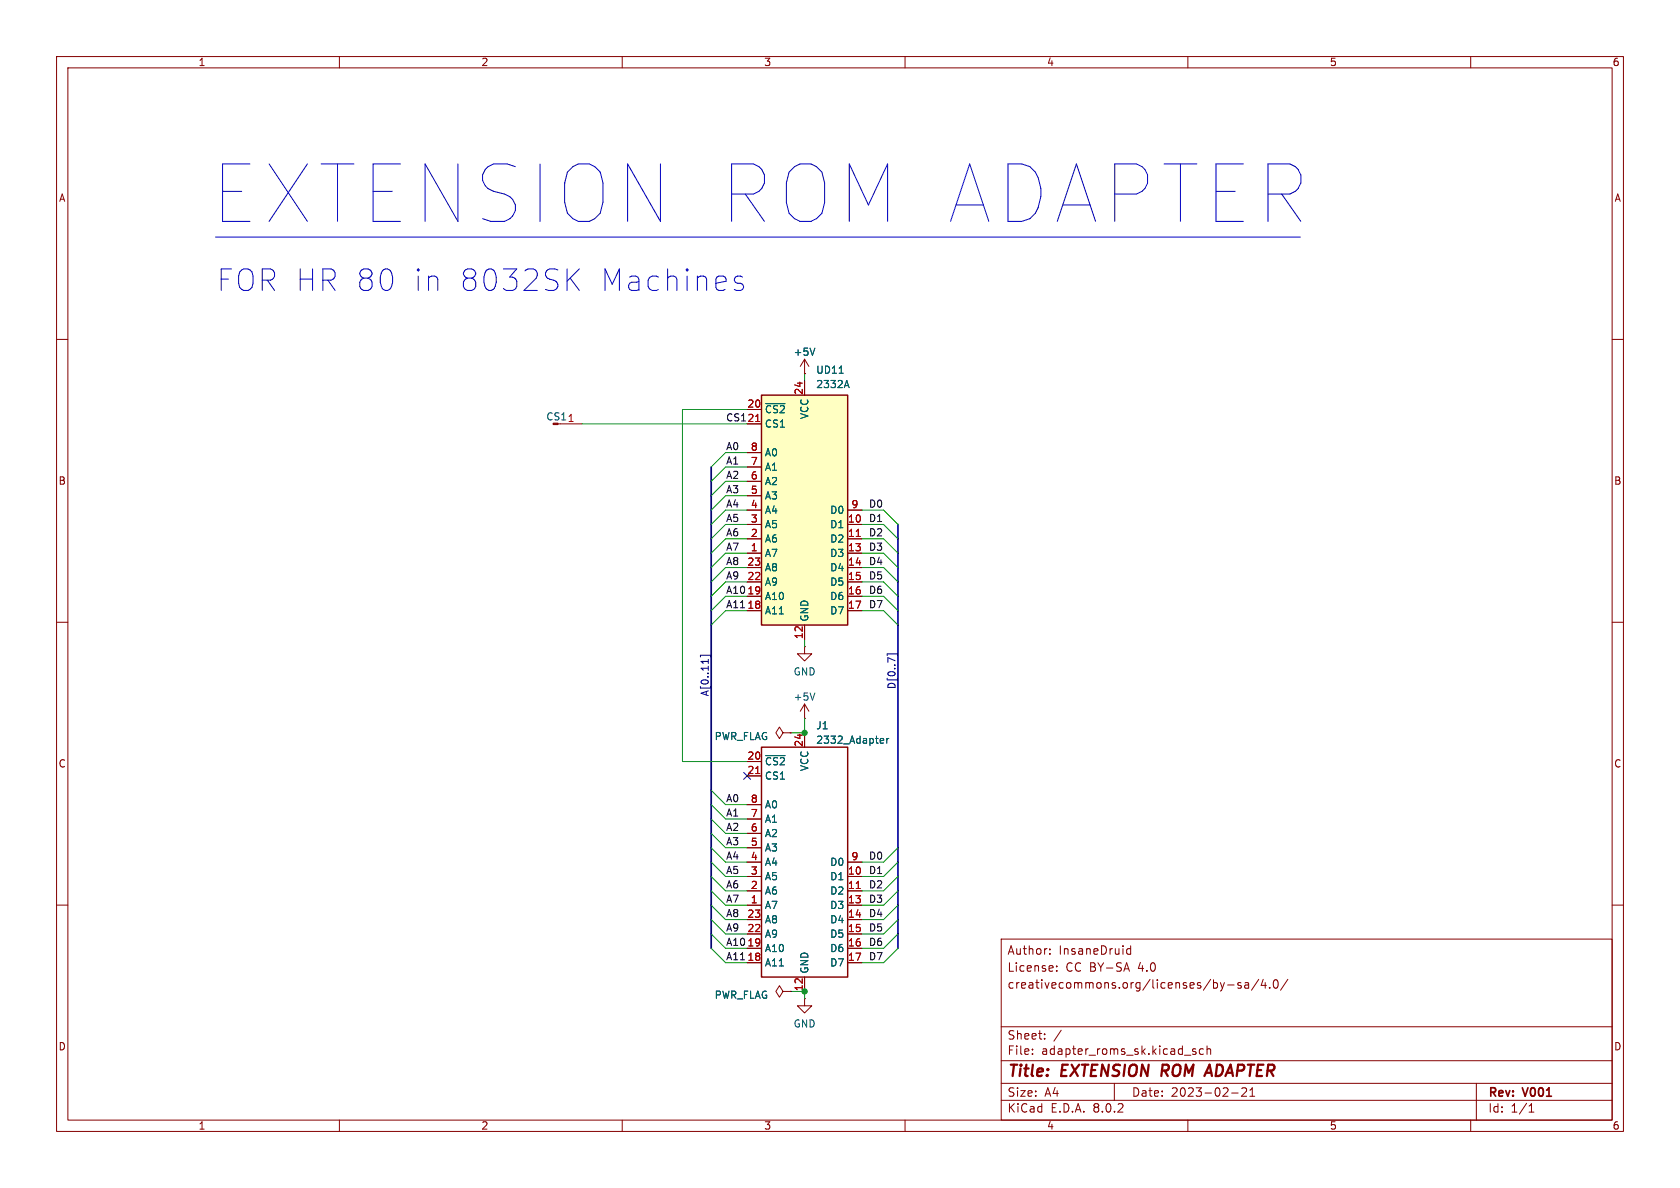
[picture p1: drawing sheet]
<svg xmlns="http://www.w3.org/2000/svg" width="297mm" height="210mm" viewBox="0 0 297 210" stroke-linecap="round" stroke-linejoin="round" font-family="sans-serif">
<g fill="none" stroke="#840000" stroke-width=".18">
<path d="M10 10h277v190h-277zM12 12h273v186h-273zM60 10v2M110 10v2M160 10v2M210 10v2M260 10v2M10 60h2M285 60h2M99.1 74.9h3.8M142.2 66h.1M142.2 63.5v2.5"/>
<path d="M142.2 63.5l-.7 1.3M142.2 63.5l.8 1.3M10 110h2M285 110h2M132.1 134.6h2.5M132.1 137.2h2.5M142.2 129.5v2.6M10 160h2M132.1 154.9h2.5M132.1 157.5h2.5M132.1 152.4h2.5M132.1 149.9h2.5"/>
<path d="M132.1 147.3h2.5M132.1 144.8h2.5M132.1 142.2h2.5M149.9 154.9h2.5M149.9 157.5h2.5M149.9 152.4h2.5M285 160h2M132.1 160h2.5M132.1 162.6h2.5M132.1 165.1h2.5M132.1 167.6h2.5M132.1 170.2h2.5"/>
<path d="M142.2 176.5v1.3h1.3l-1.3 1.3-1.2-1.3h1.2M142.2 176.5h.1M142.2 172.7v2.6M149.9 160h2.5M149.9 162.6h2.5M149.9 165.1h2.5M149.9 167.6h2.5M149.9 170.2h2.5M177 166h108v32h-108zM185.6 168.6v.1M185.6 167.8v.1M186.8 171.6v.1"/>
<path d="M186.8 170.8v.1M199.2 170.2l.5 1.5M199.9 167.2v1.5M199.9 167.8l-.4-.1-.3 .3v.4l.1 .2h.6M217 174.1h1.2M219.4 173.8l-.4-.1-.2 .2 .1 .2 .5 .2v.3h-.6M220.1 173.8h.6v.9M220.7 174.1h-.5a.29 .29 0 0 0-.2 .3 .29 .29 0 0 0 .2 .3l.5-.1M222.5 173.1l-1.3 2M223.3 173.1l-.3 1.1h.9M223.7 173.7v1M224.5 174.6v.1"/>
<path d="M225.2 173.3l.3-.1a.81 .81 0 0 1 .5 .6 .81 .81 0 0 1-.3 .8l-.1 .1a.81 .81 0 0 1-.4-1.4zM227.7 173.1l-1.3 2M60 198v2M110 198v2M160 198v2M177 194.5h108M177 191.5h108M177 187.5h108M177 181.5h108M182.5 186.3v.1M182.5 185.5v.1M184.7 183.6v.1"/>
<path d="M184.7 182.8v.1M187.6 182.1l-1.3 2M197 191.5v3M210 198v2M211.4 185.5l-.4-.1-.2 .2 .1 .2 .5 .2v.3h-.6M212.7 185.5l-.4-.1-.3 .3v.4l.2 .2h.5M213.4 185.5l.2-.1 .4 .1v.9M213.4 184.9v1.5M217.7 193.2h1.2M219.5 192.4l.6-.1 .2 .1 .1 .3-.9 1.1h.9M221 193.8h.8M221 192.7l.4-.4v1.5"/>
<path d="M260 198v2M261 191.5v6.5M270.3 196.6h.9M270.3 195.5l.4-.4v1.5"/>
</g>
<path d="M205.6 188.2l-.3 2M213.2 189.6h.9M213.8 188.2l.5 2" fill="none" stroke="#840000" stroke-width=".4"/>
<path d="M134.6 132.1h15.3v40.6h-15.3z" fill="none" stroke="#840000" stroke-width=".25"/>
<path d="M133.6 136.7h.7M151.4 157.1h.7" fill="none" stroke="#a90000" stroke-width=".18"/>
<path d="M144.1 61.5l-.5 1.3M135.4 133.6h3.4M155.8 130.5l.4 .1v.2l-.6 .2M156.2 131.3l-.4 .1M156.8 130.5v.9M157.1 130.5l-.3 .3" fill="none" stroke="#006464" stroke-width=".18"/>
<path d="M134.6 69.9h15.3v40.6h-15.3z" fill="#ffffc2"/>
<path d="M134.6 69.9h15.3v40.6h-15.3z" fill="none" stroke="#840000" stroke-width=".25"/>
<g fill="none" stroke="#840000" stroke-width=".18">
<path d="M132.1 72.4h2.5M132.1 74.9h2.5M142.2 66h.1M142.2 67.3v2.6M132.1 97.8h2.5M132.1 92.7h2.5M132.1 95.3h2.5M132.1 90.2h2.5M132.1 87.6h2.5M132.1 85.1h2.5M132.1 82.6h2.5M132.1 80h2.5"/>
<path d="M149.9 97.8h2.5M149.9 92.7h2.5M149.9 95.3h2.5M149.9 90.2h2.5M132.1 100.3h2.5M132.1 102.9h2.5M132.1 105.4h2.5M132.1 108h2.5M142.2 114.3v1.3h1.3l-1.3 1.2-1.2-1.2h1.2M142.2 114.3h.1M142.2 110.5v2.5M149.9 100.3h2.5"/>
<path d="M149.9 102.9h2.5M149.9 105.4h2.5M149.9 108h2.5M132.1 134.6h2.5M132.1 137.2h2.5M138.4 129.5l-.6-1-.6 1 .6 1.1 .6-1.1h1.3M139.7 129.5h.1M142.2 127h.1M142.2 124.5v2.5M142.2 129.5v2.6M142.2 124.5l-.7 1.2M142.2 124.5l.8 1.2"/>
<path d="M132.1 154.9h2.5M132.1 157.5h2.5M132.1 152.4h2.5M132.1 149.9h2.5M132.1 147.3h2.5M132.1 144.8h2.5M132.1 142.2h2.5M149.9 154.9h2.5M149.9 157.5h2.5M149.9 152.4h2.5M132.1 160h2.5M132.1 162.6h2.5"/>
<path d="M132.1 165.1h2.5M132.1 167.6h2.5M132.1 170.2h2.5M138.4 175.3l-.6-1.1-.6 1.1 .6 1 .6-1h1.3M139.7 175.3h.1M142.2 172.7v2.6M149.9 160h2.5M149.9 162.6h2.5M149.9 165.1h2.5M149.9 167.6h2.5M149.9 170.2h2.5"/>
</g>
<path d="M133.6 74.5h.7M151.4 94.8h.7M133.6 136.7h.7M151.4 157.1h.7" fill="none" stroke="#a90000" stroke-width=".18"/>
<path d="M135.4 71.3h3.4M144.1 61.5l-.5 1.3M148.4 66h.7M149.4 68.2h.6M149.7 67.3l.4 1.2M135.4 133.6h3.4M144.1 122.5l-.5 1.3M155.8 130.5l.4 .1v.2l-.6 .2M156.2 131.3l-.4 .1M156.8 130.5v.9M157.1 130.5l-.3 .3" fill="none" stroke="#006464" stroke-width=".18"/>
<path d="M123.8 116.1v-.3h1.8v.3M125.2 116.6v.7M156.8 115.9v-.3h1.9v.3M131.5 136.6l1.2 1.2M132.7 136.6l-1.2 1.2" fill="none" stroke="#000084" stroke-width=".18"/>
<path d="M38.1 41.9h191.8M100.8 49.2l1.6 2.1M102.4 47.5l-2.2 2.2M131.3 49l-.4-.2h-.5l-.4 .2-.2 .3 .2 .6 1.3 .4 .2 .3-.2 .6-.4 .1h-.7l-.4-.1" fill="none" stroke="#0000c2" stroke-width=".18"/>
<path d="M125.7 82.6v85M158.7 92.7v74.9" fill="none" stroke="#000084" stroke-width=".3"/>
<g fill="none" stroke="#009600" stroke-width=".18">
<path d="M102.9 74.9h29.2M132.1 72.4h-11.5v62.2h11.5M142.2 66v1.3M132.1 95.3h-3.8l-2.6 2.5M132.1 92.7h-3.8l-2.6 2.6M132.1 90.2h-3.8l-2.6 2.5M132.1 87.6h-3.8l-2.6 2.6M132.1 85.1h-3.8l-2.6 2.5M132.1 82.6h-3.8l-2.6 2.5M132.1 80h-3.8l-2.6 2.6M132.1 97.8h-3.8l-2.6 2.5M152.4 95.3h3.8l2.5 2.5"/>
<path d="M152.4 92.7h3.8l2.5 2.6M152.4 90.2h3.8l2.5 2.5M152.4 97.8h3.8l2.5 2.5M132.1 102.9h-3.8l-2.6 2.5M132.1 105.4h-3.8l-2.6 2.6M132.1 108h-3.8l-2.6 2.5M132.1 100.3h-3.8l-2.6 2.6M142.2 113v1.3M152.4 102.9h3.8l2.5 2.5M152.4 105.4h3.8l2.5 2.6M152.4 108h3.8l2.5 2.5M152.4 100.3h3.8l2.5 2.6"/>
<path d="M125.7 139.7l2.6 2.5h3.8M142.2 127v2.5h-2.5M125.7 152.4l2.6 2.5h3.8M125.7 149.9l2.6 2.5h3.8M125.7 144.8l2.6 2.5h3.8M125.7 157.5l2.6 2.5h3.8M125.7 154.9l2.6 2.6h3.8M125.7 147.3l2.6 2.6h3.8M125.7 142.2l2.6 2.6h3.8M158.7 152.4l-2.5 2.5h-3.8M158.7 149.9l-2.5 2.5h-3.8M158.7 157.5l-2.5 2.5h-3.8"/>
<path d="M158.7 154.9l-2.5 2.6h-3.8M125.7 160l2.6 2.6h3.8M125.7 162.6l2.6 2.5h3.8M125.7 167.6l2.6 2.6h3.8M125.7 165.1l2.6 2.5h3.8M139.7 175.3h2.5v1.2M158.7 160l-2.5 2.6h-3.8M158.7 162.6l-2.5 2.5h-3.8M158.7 167.6l-2.5 2.6h-3.8M158.7 165.1l-2.5 2.5h-3.8"/>
</g>
<g fill="#009600" stroke="#009600" stroke-width=".18">
<circle cx="142.2" cy="129.5" r=".46"/>
<circle cx="142.2" cy="175.3" r=".46"/>
</g>
<text font-size="14.2" fill="#0000c2" x="36.8" y="40.4">EXTENSION ROM ADAPTER</text>
<g font-size="5.3" fill="#0000c2">
<text x="38.1" y="51.8">FOR HR 80</text>
<text x="72" y="51.8">in</text>
<text x="79.9" y="51.8">8032SK</text>
<text x="104.4" y="51.8">Machines</text>
</g>
<g font-size="2.8" fill="#840000">
<text x="178" y="190.9">Title:</text>
<text x="187.7" y="190.9">EXTENSION</text>
<text x="206.2" y="190.9">ROM</text>
<text x="214.9" y="190.9">ADAPTER</text>
</g>
<g font-size="2.1" fill="#840000">
<text x="178" y="172">License:</text>
<text x="178" y="169">Author:</text>
<text x="187.2" y="169">InsaneDruid</text>
<text x="188.4" y="172">CC BY-SA</text>
<text x="201.3" y="172">4.0</text>
<text x="178" y="175">creativecommons.org/licenses/by-sa/4.0/</text>
<text x="178" y="184">Sheet:</text>
<text x="178" y="186.7">File:</text>
<text x="184.1" y="186.7">adapter_roms_sk.kicad_sch</text>
<text x="178" y="196.9">KiCad</text>
<text x="178" y="194.1">Size:</text>
<text x="184.7" y="194.1">A4</text>
<text x="185.7" y="196.9">E.D.A.</text>
<text x="193.3" y="196.9">8.0.2</text>
<text x="200" y="194.1">Date:</text>
<text x="207" y="194.1">2023-02-21</text>
<text x="263" y="194.3">Rev:</text>
<text x="263" y="196.9">Id:</text>
<text x="267.1" y="196.9">1/1</text>
<text x="269.4" y="194.3">V001</text>
</g>
<g font-size="1.8" fill="#840000">
<text x="35" y="11.9">1</text>
<text x="85" y="11.9">2</text>
<text x="135" y="11.9">3</text>
<text x="185" y="11.9">4</text>
<text x="235" y="11.9">5</text>
<text x="285" y="11.9">6</text>
<text x="10.3" y="35.9">A</text>
<text x="285.3" y="35.9">A</text>
<text x="10.3" y="85.9">B</text>
<text x="285.3" y="85.9">B</text>
<text x="10.3" y="135.9">C</text>
<text x="285.3" y="135.9">C</text>
<text x="10.3" y="185.9">D</text>
<text x="285.3" y="185.9">D</text>
<text x="35" y="199.9">1</text>
<text x="85" y="199.9">2</text>
<text x="135" y="199.9">3</text>
<text x="185" y="199.9">4</text>
<text x="235" y="199.9">5</text>
<text x="285" y="199.9">6</text>
</g>
<g font-size="1.8" fill="#006464">
<text x="140.2" y="63.1">+5V</text>
<text x="144.2" y="66.3">UD11</text>
<text x="144.2" y="68.8">2332A</text>
<text x="96.5" y="74.5">CS1</text>
<text x="135.1" y="73.3">~{CS2}</text>
<text x="135.1" y="75.8">CS1</text>
<text x="143.1" y="74.2" transform="rotate(-90 143.1 74.2)">VCC</text>
<text x="135.1" y="83.4">A1</text>
<text x="135.1" y="80.9">A0</text>
<text x="135.1" y="88.5">A3</text>
<text x="135.1" y="86">A2</text>
<text x="135.1" y="93.6">A5</text>
<text x="135.1" y="91">A4</text>
<text x="146.7" y="93.6">D1</text>
<text x="146.7" y="91">D0</text>
<text x="135.1" y="98.7">A7</text>
<text x="135.1" y="96.1">A6</text>
<text x="135.1" y="101.2">A8</text>
<text x="146.7" y="96.1">D2</text>
<text x="146.7" y="98.7">D3</text>
<text x="146.7" y="101.2">D4</text>
<text x="135.1" y="106.3">A10</text>
<text x="135.1" y="103.7">A9</text>
<text x="146.7" y="103.7">D5</text>
<text x="146.7" y="106.3">D6</text>
<text x="135.1" y="108.8">A11</text>
<text x="143.1" y="110" transform="rotate(-90 143.1 110)">GND</text>
<text x="146.7" y="108.8">D7</text>
<text x="140.2" y="119.6">GND</text>
<text x="140.2" y="124.1">+5V</text>
<text x="126.2" y="131">PWR_FLAG</text>
<text x="144.2" y="129.1">J1</text>
<text x="144.2" y="131.7">2332_Adapter</text>
<text x="135.1" y="135.5">~{CS2}</text>
<text x="143.1" y="136.4" transform="rotate(-90 143.1 136.4)">VCC</text>
<text x="135.1" y="138">CS1</text>
<text x="135.1" y="143.1">A0</text>
<text x="135.1" y="148.2">A2</text>
<text x="135.1" y="145.6">A1</text>
<text x="135.1" y="155.8">A5</text>
<text x="135.1" y="153.3">A4</text>
<text x="135.1" y="150.7">A3</text>
<text x="146.7" y="155.8">D1</text>
<text x="146.7" y="153.3">D0</text>
<text x="135.1" y="160.9">A7</text>
<text x="135.1" y="158.3">A6</text>
<text x="146.7" y="158.3">D2</text>
<text x="146.7" y="160.9">D3</text>
<text x="135.1" y="166">A9</text>
<text x="135.1" y="163.4">A8</text>
<text x="146.7" y="163.4">D4</text>
<text x="146.7" y="166">D5</text>
<text x="135.1" y="171">A11</text>
<text x="135.1" y="168.5">A10</text>
<text x="143.1" y="172.2" transform="rotate(-90 143.1 172.2)">GND</text>
<text x="146.7" y="168.5">D6</text>
<text x="146.7" y="171">D7</text>
<text x="126.2" y="176.8">PWR_FLAG</text>
<text x="140.2" y="181.8">GND</text>
</g>
<g font-size="1.8" fill="#a90000">
<text x="142" y="69.9" transform="rotate(-90 142 69.9)">24</text>
<text x="100.3" y="74.7">1</text>
<text x="132" y="72.1">20</text>
<text x="132" y="74.7">21</text>
<text x="132.6" y="82.3">7</text>
<text x="132.6" y="79.8">8</text>
<text x="132.6" y="89.9">4</text>
<text x="132.6" y="87.4">5</text>
<text x="132.6" y="84.8">6</text>
<text x="150.4" y="89.9">9</text>
<text x="132.6" y="95">2</text>
<text x="132.6" y="92.5">3</text>
<text x="149.8" y="92.5">10</text>
<text x="149.8" y="95">11</text>
<text x="132" y="100.1">23</text>
<text x="132.6" y="97.5">1</text>
<text x="149.8" y="97.5">13</text>
<text x="149.8" y="100.1">14</text>
<text x="132" y="107.7">18</text>
<text x="132" y="105.2">19</text>
<text x="132" y="102.6">22</text>
<text x="149.8" y="102.6">15</text>
<text x="149.8" y="105.2">16</text>
<text x="149.8" y="107.7">17</text>
<text x="142" y="113.1" transform="rotate(-90 142 113.1)">12</text>
<text x="132" y="134.4">20</text>
<text x="132" y="136.9">21</text>
<text x="142" y="132.1" transform="rotate(-90 142 132.1)">24</text>
<text x="132.6" y="142">8</text>
<text x="132.6" y="149.6">5</text>
<text x="132.6" y="147.1">6</text>
<text x="132.6" y="144.5">7</text>
<text x="132.6" y="154.7">3</text>
<text x="132.6" y="152.1">4</text>
<text x="149.8" y="154.7">10</text>
<text x="150.4" y="152.1">9</text>
<text x="132.6" y="159.8">1</text>
<text x="132.6" y="157.2">2</text>
<text x="149.8" y="157.2">11</text>
<text x="149.8" y="159.8">13</text>
<text x="132" y="167.4">19</text>
<text x="132" y="164.8">22</text>
<text x="132" y="162.3">23</text>
<text x="149.8" y="162.3">14</text>
<text x="149.8" y="164.8">15</text>
<text x="149.8" y="167.4">16</text>
<text x="132" y="169.9">18</text>
<text x="149.8" y="169.9">17</text>
<text x="142" y="175.3" transform="rotate(-90 142 175.3)">12</text>
</g>
<g font-size="1.8" fill="#0f0f0f">
<text x="128.3" y="74.6">CS1</text>
<text x="128.3" y="82.2">A1</text>
<text x="128.3" y="79.7">A0</text>
<text x="128.3" y="87.3">A3</text>
<text x="128.3" y="84.7">A2</text>
<text x="128.3" y="89.8">A4</text>
<text x="153.5" y="89.8">D0</text>
<text x="128.3" y="92.4">A5</text>
<text x="128.3" y="94.9">A6</text>
<text x="153.5" y="92.4">D1</text>
<text x="153.5" y="94.9">D2</text>
<text x="128.3" y="100">A8</text>
<text x="128.3" y="97.4">A7</text>
<text x="153.5" y="100">D4</text>
<text x="153.5" y="97.4">D3</text>
<text x="128.3" y="102.5">A9</text>
<text x="128.3" y="105.1">A10</text>
<text x="128.3" y="107.6">A11</text>
<text x="153.5" y="102.5">D5</text>
<text x="153.5" y="105.1">D6</text>
<text x="153.5" y="107.6">D7</text>
<text x="128.3" y="141.9">A0</text>
<text x="128.3" y="144.4">A1</text>
<text x="128.3" y="149.5">A3</text>
<text x="128.3" y="147">A2</text>
<text x="128.3" y="154.6">A5</text>
<text x="128.3" y="152.1">A4</text>
<text x="153.5" y="154.6">D1</text>
<text x="153.5" y="152.1">D0</text>
<text x="128.3" y="157.1">A6</text>
<text x="128.3" y="159.7">A7</text>
<text x="153.5" y="159.7">D3</text>
<text x="153.5" y="157.1">D2</text>
<text x="128.3" y="164.8">A9</text>
<text x="128.3" y="162.2">A8</text>
<text x="128.3" y="167.3">A10</text>
<text x="153.5" y="167.3">D6</text>
<text x="153.5" y="164.8">D5</text>
<text x="153.5" y="162.2">D4</text>
<text x="128.3" y="169.8">A11</text>
<text x="153.5" y="169.8">D7</text>
</g>
<g font-size="1.8" fill="#000084">
<text x="125.4" y="123.2" transform="rotate(-90 125.4 123.2)">A[0..11]</text>
<text x="158.4" y="121.9" transform="rotate(-90 158.4 121.9)">D[0..7]</text>
</g>
</svg>
